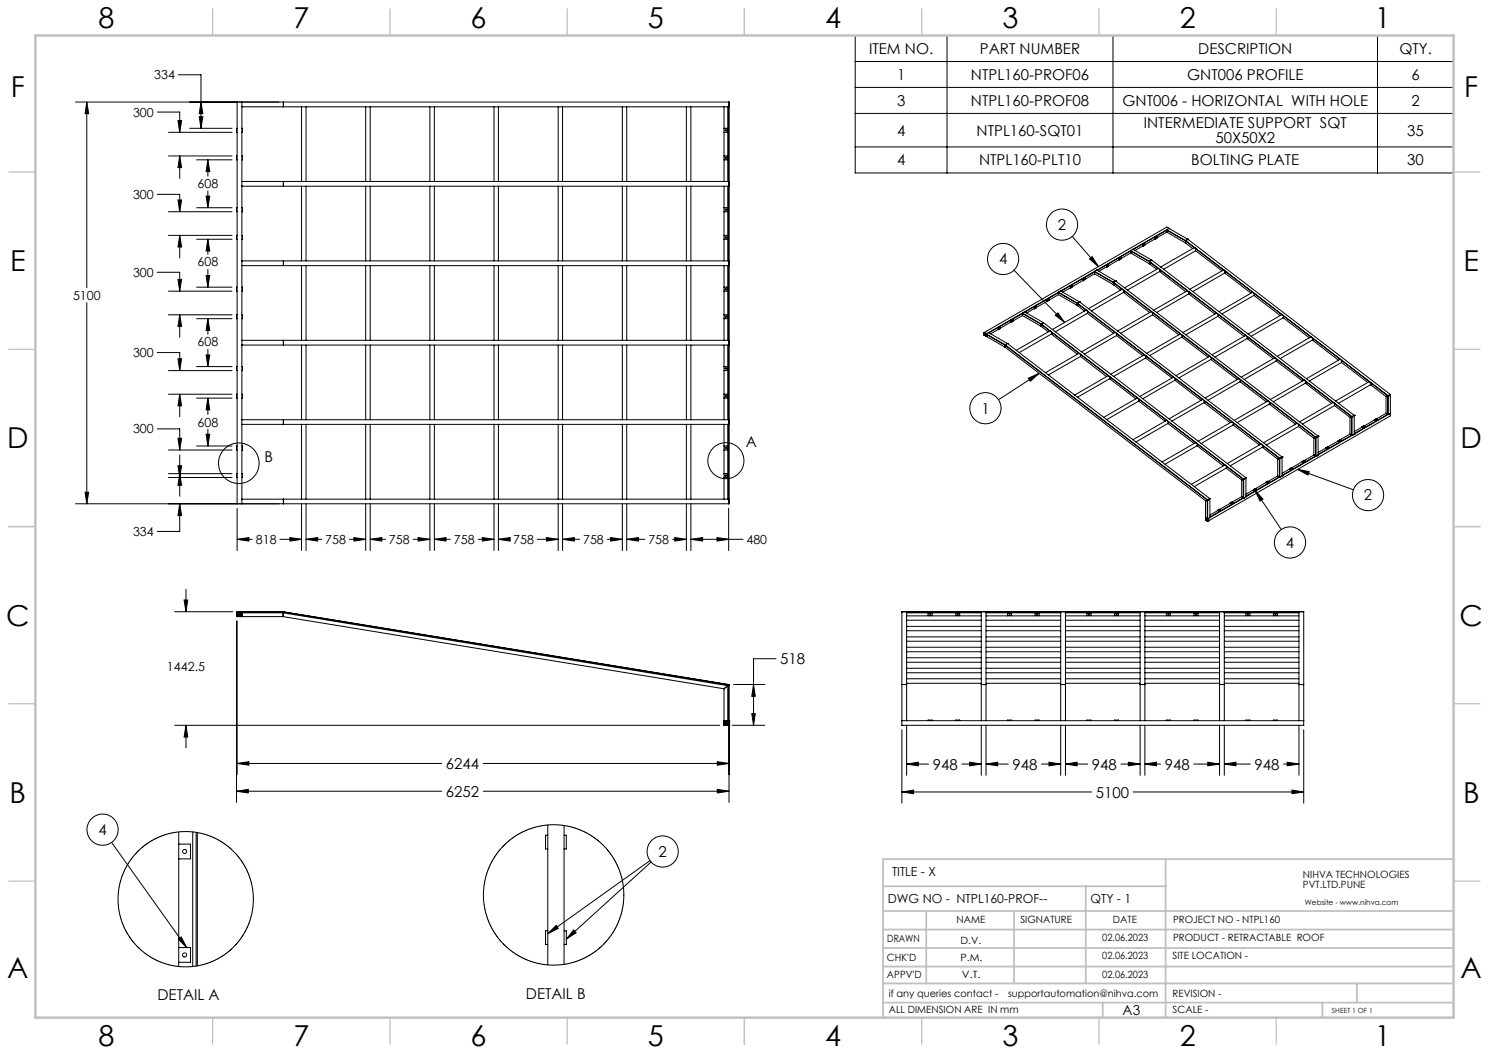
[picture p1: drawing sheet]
<svg xmlns="http://www.w3.org/2000/svg" width="420mm" height="297mm" viewBox="0 0 420 297" stroke-linecap="round" stroke-linejoin="round" font-family="sans-serif">
<g fill="none" stroke="#000" stroke-width=".28">
<path d="M241.2 10h168.8v38.8h-168.8zM241.2 17.4h168.8M267.1 10v38.8M313.9 10v38.8M388.5 10v38.8M24.5 28.8l.5 3.3h-1zM24.5 28.8v52.4M44.3 31.6h6.4v5.7M47.5 37.3h17.9M50.2 34h1l-.5 3.3zM50.3 21.1h6.4v15.1M53.5 36.2h11.9"/>
<path d="M56.2 32.9h1l-.5 3.3zM56.7 28.8l.5 3.3h-1zM66.9 28.8h.1M66.9 28.8v113.3M66.9 36.2h-.2v1.1h.2M68.2 28.8v1.3M68.2 30.1v22.4M68.2 36.2h.2v1.1h-.2M68.2 30.1h137.4M79.9 28.8h.1M79.9 30.1h.1M79.9 28.8v1.3"/>
<path d="M85.1 30.1v21.1M86.3 30.1v21.1M103.2 30.1v21.1M104.4 30.1v21.1M121.2 30.1v21.1M122.5 30.1v21.1M139.3 30.1v21.1M140.6 30.1v21.1M157.4 30.1v21.1M158.7 30.1v21.1M175.5 30.1v21.1M176.8 30.1v21.1"/>
<path d="M193.6 30.1v21.1M194.9 30.1v21.1M204.2 36.2h.9v1.1h-.9M204.2 30.1v21.1M205.3 30.1v21.1M205.5 30.1v21.1M205.6 30.1h.1M205.6 28.8h.1M205.6 28.8h-184.3M205.6 28.8v113.3M241.2 24.7h168.8M241.2 32h168.8"/>
<path d="M44.3 54.8h6.4v4.9M47.5 44h17.9M47.5 59.7h17.9M50.2 56.4h1l-.5 3.3zM50.7 44l.5 3.3h-1zM50.7 44v6.3M55.5 45.1h9.9M55.5 58.6h9.9M58.1 55.3h1.1l-.6 3.3zM58.6 45.1l.6 3.3h-1.1zM58.6 45.1v4.6M58.6 53.9v4.7"/>
<path d="M66.9 44h-.2v1.1h.2M66.9 58.6h-.2v1.1h.2M68.2 52.5v22.4M68.2 51.2h.1M68.2 44h.2v1.1h-.2M68.2 58.6h.2v1.1h-.2M68.2 52.5h137.4M68.2 51.2h137.4M79.9 51.2h.1M79.9 52.5h.1M79.9 51.2v1.3M85.1 52.5v21.1"/>
<path d="M86.3 52.5v21.1M103.2 52.5v21.1M104.4 52.5v21.1M121.2 52.5v21.1M122.5 52.5v21.1M139.3 52.5v21.1M140.6 52.5v21.1M157.4 52.5v21.1M158.7 52.5v21.1M175.5 52.5v21.1M176.8 52.5v21.1M193.6 52.5v21.1"/>
<path d="M194.9 52.5v21.1M204.2 44h.9v1.1h-.9M204.2 58.6h.9v1.1h-.9M204.2 52.5v21.1M205.3 52.5v21.1M205.5 52.5v21.1M205.6 52.5h.1M205.6 51.2h.1M241.2 41.4h168.8M44.3 76.8h6.4v5.3M47.5 66.4h17.9M50.2 78.8h1l-.5 3.3z"/>
<path d="M50.7 66.4l.5 3.3h-1zM50.7 66.4v6.3M55.5 67.5h9.9M58.1 77.7h1.1l-.6 3.3zM58.6 67.5l.6 3.3h-1.1zM58.6 67.5v4.3M58.6 75.9v5.1M66.9 66.4h-.2v1.1h.2M68.2 73.6h.1M68.2 74.9v22.4M68.2 66.4h.2v1.1h-.2M68.2 74.9h137.4"/>
<path d="M68.2 73.6h137.4M79.9 73.6h.1M79.9 74.9h.1M79.9 73.6v1.3M85.1 74.9v21.1M86.3 74.9v21.1M103.2 74.9v21.1M104.4 74.9v21.1M121.2 74.9v21.1M122.5 74.9v21.1M139.3 74.9v21.1M140.6 74.9v21.1"/>
<path d="M157.4 74.9v21.1M158.7 74.9v21.1M175.5 74.9v21.1M176.8 74.9v21.1M193.6 74.9v21.1M194.9 74.9v21.1M204.2 66.4h.9v1.1h-.9M204.2 74.9v21.1M205.3 74.9v21.1M205.5 74.9v21.1M205.6 74.9h.1M205.6 73.6h.1"/>
<path d="M286 76.2l14.3 14.7M302.4 66.7l7.4 8.5M305.5 79.1l-3 1.7M305.5 78.7h.1M305.5 79.1l.1 .1M305.5 78.7v.4M305.6 78.7v.5M305.8 78.7v.1M306.1 78.4l-.6 .3M306.1 78.4l-.5 .3M306.1 78.4v.5l-.5 .3M307.3 73l.7-.6 1.8 2.8z"/>
<path d="M308.8 76.5h.1M308.8 76.7h.1M308.8 77.2l5.2 3.1M308.8 76.5l5.3 3.1M308.8 76.5l-9.6 5.6M308.8 77.2l-2.7 1.6M308.8 76.7v.5M308.8 76.7l5.3 3.1M308.8 76.7l-9.5 5.4M309.4 76.2l-.6 .3M309.4 76.2h.1M309.4 76.2l5.3 3.1"/>
<path d="M312.1 75.3l-2.1 1.2M312.1 74.8l.1 .1M312.1 75.3h.1M312.1 74.8v.5M312.2 74.9v.4M312.5 74.9l-.1 .2zM312.5 74.9l-.1 .1M312.7 74.6v.5l-.5 .2M312.7 74.6l-.6 .2M312.7 74.6l-.5 .3M314.1 79.6h.1M314.1 79.8h.1"/>
<path d="M314.1 79.6l57.1 43.8M314.1 79.8l2.4 1.8M314.1 79.8l-.1 .5M314.2 79.7l-.1 .1M314.7 79.3h.1M314.7 79.3l57.1 43.7M314.7 79.3l-.6 .3M315.7 73.2l-3 1.8M315.7 72.8h.1M315.7 73.3h.1M315.7 72.8v.5M316 72.8l-.1 .2z"/>
<path d="M316 72.8l-.1 .2M316.2 72.6l-.5 .2M316.2 72.6v.4l-.5 .3M318.9 70.7h.1M318.9 70.8h.1M318.9 71.4h.1M318.9 70.7l5.4 3.1M318.9 70.8l5.4 3.1M318.9 71.4l5.3 3M318.9 70.7l-9.5 5.5M318.9 71.4l-2.7 1.5M318.9 70.8v.6"/>
<path d="M319 70.8l-9.5 5.5M319.5 70.3l-.6 .4M319.5 70.3h.1M319.5 70.3l5.4 3.1M322.3 69.4l-2.2 1.3M322.3 69h.1M322.3 69.4l.1 .1M322.3 69v.4M322.4 69v.5M322.6 69v.1M322.9 68.7v.5l-.5 .3M322.9 68.7l-.5 .3"/>
<path d="M322.9 68.7l-.6 .3M324.2 74.4h.1M324.2 74.4l2 1.5M324.2 73.9h.1M324.2 73.9v.5M324.3 73.7h.1M324.3 73.8h.1M324.3 73.9h.1M324.3 73.8l57.1 43.7M324.3 73.9l2.4 1.8M324.4 73.8l-.1 .1M324.8 73.4h.1"/>
<path d="M324.8 73.4l-.5 .3M324.9 73.4l57.1 43.8M325.8 67.4l-2.9 1.7M325.8 66.9l.1 .1M325.8 67.4h.1M325.8 66.9v.5M325.9 67v.4M326.1 67h.1zM326.2 67l-.1 .1M326.4 66.7l-.6 .2M326.4 66.7l-.5 .3M326.4 66.7v.4l-.5 .3"/>
<path d="M326.7 75.7h.1M326.7 75.7l-9.5 5.5M326.7 75.7l.5 .4-.1 .5M327.1 76.6h.1M327.1 76.6l7.4 5.7M327.1 76.6l-9.1 5.2M327.2 76.1l7.7 5.9M329.1 64.8h.1M329.1 64.9h.1M329.1 65.5h.1M329.1 64.8l5.3 3.1M329.1 65.5l5.3 3"/>
<path d="M329.1 64.8l-9.5 5.5M329.1 65.5l-2.7 1.5M329.1 64.9v.6M329.1 64.9l5.4 3.1M329.1 64.9l-9.4 5.5M329.7 64.4l-.6 .4M329.7 64.4h.1M329.7 64.4l5.3 3.1M329.7 64.4l-.6-.3-51.5 29.7M334.4 68.5h.1M334.4 68.5l2 1.6M334.4 67.9h.1"/>
<path d="M334.4 68h.1M334.5 67.8h.1M334.4 67.9l57.1 43.7M334.4 68v.5M334.5 67.8l-.1 .1M334.5 68l2.4 1.8M334.5 67.9v.1M335 67.5h.1M335 67.5l57.2 43.8M335 67.5l-.5 .3M336.9 69.8h.1M336.9 69.8l8.2 6.4"/>
<path d="M336.9 69.8l-9.5 5.5M337.3 70.7l7.4 5.7M337.3 70.7l-9.1 5.2M337.3 70.2v.5M345.1 76.2h.1M345.1 76.2l-9.5 5.4M345.1 76.2l.4 .3M345.5 77l7.4 5.7M345.5 77l-9.1 5.2M345.5 76.5v.5M345.5 76.5l7.8 5.9M24.5 85.4v56.7"/>
<path d="M44.3 99.4h6.4v5.1M47.5 82.1h17.9M47.5 88.8h17.9M50.7 88.8l.5 3.3h-1zM50.7 88.8v6.3M55.5 81h9.9M55.5 89.9h9.9M58.6 89.9l.6 3.3h-1.1zM58.6 89.9v4.4M58.6 98.5v4.9M66.9 81h-.2v1.1h.2M66.9 88.8h-.2v1.1h.2"/>
<path d="M68.2 96h137.4M68.2 81h.2v1.1h-.2M68.2 88.8h.2v1.1h-.2M68.2 97.3v44.8M68.2 97.3h137.4M79.9 96h.1M79.9 97.3h.1M79.9 96v1.3M85.1 97.3v21.1M86.3 97.3v21.1M103.2 97.3v21.1M104.4 97.3v21.1"/>
<path d="M121.2 97.3v21.1M122.5 97.3v21.1M139.3 97.3v21.1M140.6 97.3v21.1M157.4 97.3v21.1M158.7 97.3v21.1M175.5 97.3v21.1M176.8 97.3v21.1M193.6 97.3v21.1M194.9 97.3v21.1M204.2 81h.9v1.1h-.9M204.2 88.8h.9v1.1h-.9"/>
<path d="M204.2 97.3v21.1M205.3 97.3v21.1M205.5 97.3v21.1M205.6 97.3h.1M277.6 94.5h.1M277.6 94h.1M277.6 93.8h.1M277.6 94.5l.1 .1M277.6 93.8v.1M277.6 94v.5M277.6 93.8l.6 .4M277.6 94l.1 .1"/>
<path d="M277.6 94l.2 .1M277.6 93.8l.1 .1M277.7 94.6h.1M277.7 94.5v.1M277.7 94.6l.4 .2M277.7 94.5h-.1M277.7 94.5h.1M277.7 93.9h.1M277.7 94.1h.1M277.7 94.2h.1M277.7 93.9l-.1 .1M277.7 93.9l.1 .1"/>
<path d="M277.7 94.1v.1M277.7 94.1l.1 .1M277.8 94.6h.1M277.8 94.1h.1M277.8 94h.1M277.8 94.2h-.1M277.8 94.4l-.1 .1M277.8 94v.6M277.8 94h.2M277.8 94.6l.2 .1M278 94v.7M278 94.1h.1"/>
<path d="M278 94.2h.1M278 94.3h.1M278 94.7h.1M278 94.2l.2 .1M278 94.7v.1M278 94.8h.1M278.1 94.1h.1M278.1 94.8h.1M278.1 94.3h.1M278.1 94.4h.1M278.1 94.7h.1M278.1 94.7l.1 .1"/>
<path d="M278.1 94.1l.1 .1M278.1 94.3l.1 .1M278.1 94.3v.1M278.1 94.7v.1M278.1 94.8l.1 .1M278.2 94.2h.1M278.2 94.3h.1M278.2 94.8h.1M278.2 94.9h.1M278.2 94.2l5.3 3.1M278.2 94.9l5.3 3M278.2 94.6l-.1 .1"/>
<path d="M278.2 94.3v.6M278.2 94.3l5.3 3.1M278.8 93.8l-.6 .4M278.8 93.8h.1M278.8 93.8l5.3 3.1M281.6 92.9l-2.2 1.3M281.6 92.5h.1M281.6 92.9l.1 .1M281.6 92.5v.4M281.7 92.5v.5M281.9 92.5l-.1 .1M282.2 92.2l-.6 .3"/>
<path d="M282.2 92.2v.5l-.5 .3M282.2 92.2l-.5 .3M283.5 97.9h.1M283.5 97.9l56.5 43.3M283.5 97.3h.1M283.5 97.4h.1M283.5 97.3l57.1 43.7M283.5 97.4l57 43.6M283.5 97.4v.5M283.6 97.4h.1M284.1 96.9h.1M284.1 96.9l57.2 43.7"/>
<path d="M284.1 96.9l-.5 .3M285.1 90.9l-2.9 1.7M285.1 90.4l.1 .1M285.1 90.9h.1M285.1 90.4v.5M285.2 90.5v.4M285.4 90.5v.1M285.7 90.2l-.6 .2M285.7 90.2l-.5 .3M285.7 90.2v.5l-.5 .2M288.4 88.3h.1M288.4 88.4h.1"/>
<path d="M288.4 88.3l5.3 3.1M288.4 88.4l5.3 3.1M288.4 89l5.3 3M288.4 88.3l-9.6 5.5M288.4 89l-2.7 1.6M288.4 88.4v.6M288.5 88.4l-9.6 5.5M288.5 88.4h-.1M289 87.9h.1M289 87.9l-.6 .4M289 87.9l5.3 3.1M291.7 87l-2.1 1.3"/>
<path d="M291.7 86.6h.2M291.7 86.6l.2 .5M291.9 86.6v.5M292.1 86.6v.2zM292.1 86.6l-.1 .1M292.3 86.4v.4l-.4 .3M292.3 86.4l-.4 .2M292.3 86.4l-.6 .2M293.7 92h.1M293.7 92l2 1.6M293.7 91.5h.1M293.7 91.5v.5"/>
<path d="M293.7 91.3v.1M293.7 91.4h.1M293.7 91.4l57.1 43.7M293.8 91.5h-.1M294.3 91h.1M294.3 91l-.6 .3M294.3 91l57.1 43.8M295.3 85l-3 1.7M295.3 84.6h.1M295.3 85l.1 .1M295.3 84.6v.4M295.4 84.6v.5"/>
<path d="M295.6 84.6v.2zM295.6 84.6v.1M295.9 84.3v.5l-.5 .3M295.9 84.3l-.5 .3M295.9 84.3l-.6 .3M296.5 94.2h.1M296.5 94.2l7.4 5.7M296.5 94.2l-9 5.2M296.6 93.7l-.1 .5M296.6 93.7l-.5-.4-9.4 5.5M296.6 93.7l7.7 6M297.6 88.9l.8-.7 1.9 2.7z"/>
<path d="M298.6 82.4h.1M298.6 82.6h.1M298.6 83.1h.1M298.6 82.4l5.3 3.1M298.6 82.4l-9.6 5.5M298.6 83.1l-2.7 1.6M298.6 82.6v.5M298.6 82.5l5.3 3.1M298.6 83.1l5.2 3M298.7 82.5l-9.6 5.5M298.7 82.5l-.1 .1M299.2 82.1l-.6 .3"/>
<path d="M299.2 82.1h.1M299.2 82.1l5.3 3M301.9 81.2l-2.1 1.2M301.9 80.7h.1M301.9 81.2h.1M301.9 80.7v.5M302 80.7v.5M302.2 80.9h.1M302.5 80.5l-.6 .2M302.5 80.5l-.5 .2M302.5 80.5v.4l-.5 .3M303.8 86.1h.1"/>
<path d="M303.8 86.1v.1M303.8 86.1l2.1 1.6M303.9 85.5h.1M303.9 85.7h.1M303.9 85.5l57.1 43.8M303.9 85.7l-.1 .4M303.9 85.4v.1M303.9 85.6h.1M303.9 85.6l2.4 1.9M303.9 85.6v.1M304 85.6l-.1 .1M304.3 99.7h.1"/>
<path d="M304.3 99.7l-9.4 5.4M304.4 99.7l.4 .3v.5M304.5 85.1h.1M304.5 85.1l57.1 43.8M304.5 85.1l-.6 .3M306.3 87.5l.5 .4-.1 .5M306.3 87.5h.1M306.3 87.5l-9.5 5.5M306.7 88.4l7.4 5.6M306.7 88.4l-9 5.2M314 80.3h.1M314 80.3l2.1 1.5"/>
<path d="M314.9 94.6h.1M314.9 94.6l7.4 5.7M314.9 94.6l-9 5.3M315 94.1v.5M315 94.1l-.5-.3-9.4 5.4M315 94.2l7.8 5.9M316.5 81.6h.1M316.5 81.6l-9.5 5.5M316.5 81.6l.5 .3-.1 .6M316.9 82.5h.1M316.9 82.5l7.4 5.7M316.9 82.5l-9 5.2"/>
<path d="M317 81.9l8.2 6.4M324.7 87.9l-9.5 5.5M324.7 87.9h.1M325.1 88.8h.1M325.1 88.8l7.4 5.6M325.1 88.8l-9 5.2M325.2 88.3h.1M325.2 88.3l7.8 5.9M325.2 88.3l-.1 .5M333 94.2h.1M333 94.2l-9.5 5.5M333 94.2l.4 .3"/>
<path d="M333.3 95.1h.1M333.3 95.1l7.4 5.6M333.3 95.1l-9 5.2M333.4 94.5l-.1 .6M333.4 94.6l7.8 5.9M334.9 82l.5 .4M334.9 82l-9.5 5.5M335.3 82.9h.1M335.3 82.9l7.4 5.7M335.3 82.9l-9.1 5.2M335.4 82.4l-.1 .5M335.4 82.4l7.7 5.9"/>
<path d="M343.1 88.3h.1M343.1 88.3l-9.4 5.5M343.1 88.3l.5 .4M343.5 89.2h.1M343.5 89.2l7.4 5.7M343.5 89.2l-9 5.2M343.6 88.7l7.8 5.9M343.6 88.7l-.1 .5M351.4 94.6l-9.5 5.5M351.4 94.6l.4 .4M351.8 95.5h.1M351.8 95.5l7.4 5.7"/>
<path d="M351.8 95.5l-9.1 5.2M351.8 95v.5M351.8 95l7.8 5.9M353.3 82.4l.5 .4M353.3 82.4l-9.4 5.5M353.7 83.3h.1M353.7 83.3l7.4 5.7M353.7 83.3l-9 5.2M353.8 82.8l-.1 .5M353.8 82.8l7.7 6M361.5 88.8h.1M361.5 88.8l-9.4 5.4"/>
<path d="M361.6 88.8l.4 .3M361.9 89.6h.1M361.9 89.6l7.4 5.7M361.9 89.6l-9 5.3M362 89.1l7.7 5.9M362 89.1l-.1 .5M369.7 95l.5 .4M369.7 95l-9.4 5.5M370.2 95.9h.1M370.2 95.9l7.3 5.7M370.2 95.9l-9.1 5.2M370.2 95.4v.5"/>
<path d="M370.2 95.4l7.8 5.9M47.5 104.5h17.9M47.5 111.2h17.9M50.2 101.2h1l-.5 3.3zM50.7 111.2l.5 3.3h-1zM50.7 111.2v6.3M55.5 103.4h9.9M55.5 112.3h9.9M58.1 100.1h1.1l-.6 3.3zM58.6 112.3l.6 3.3h-1.1zM58.6 112.3v4.6M66.9 103.4h-.2v1.1h.2"/>
<path d="M66.9 111.2h-.2v1.1h.2M68.2 118.4h.1M68.2 119.7h.1M68.2 103.4h.2v1.1h-.2M68.2 111.2h.2v1.1h-.2M68.2 119.7h137.4M68.2 118.4h137.4M79.9 118.4h.1M79.9 119.7h.1M79.9 118.4v1.3M85.1 119.7v21.1M86.3 119.7v21.1"/>
<path d="M103.2 119.7v21.1M104.4 119.7v21.1M121.2 119.7v21.1M122.5 119.7v21.1M139.3 119.7v21.1M140.6 119.7v21.1M157.4 119.7v21.1M158.7 119.7v21.1M175.5 119.7v21.1M176.8 119.7v21.1M193.6 119.7v21.1M194.9 119.7v21.1"/>
<path d="M204.2 103.4h.9v1.1h-.9M204.2 111.2h.9v1.1h-.9M204.2 119.7v21.1M205.3 119.7v21.1M205.5 119.7v21.1M205.6 119.7h.1M205.6 118.4h.1M290.1 106.7l3-1.4-2.5 2.2zM293.1 105.3l-11.4 7.4M304.8 100.5l7.3 5.7M304.8 100.5l-9.1 5.3M304.8 100l7.8 6"/>
<path d="M312.6 106l.5 .4M312.6 106l-9.5 5.4M313 106.8h.1M313 106.8l7.4 5.7M313 106.8l-9 5.2M313.1 106.3l7.7 6M313.1 106.4l-.1 .4M320.8 112.3h.1M320.8 112.3l-9.5 5.4M320.8 112.3l8.7 6.6M321.2 113.1h.1M321.2 113.1l7.4 5.7"/>
<path d="M321.2 113.1l-9 5.3M321.3 112.6l-.1 .5M322.8 100.1h.1M322.8 100.1l-9.5 5.4M322.8 100.1l.4 .3M323.2 101l7.4 5.6M323.2 101l-9.1 5.2M323.2 100.4v.6M323.3 100.4l7.7 6M329 118.6h.1M329 118.6l-9.5 5.4M329.4 119.4l7.4 5.7"/>
<path d="M329.4 119.4l-9 5.3M329.5 118.9l-.1 .5M329.5 118.9l7.8 5.9M331 106.4h.1M331 106.4l-9.5 5.4M331 106.4l.5 .4M331.4 107.2h.1M331.4 107.2l7.4 5.7M331.4 107.2l-9.1 5.3M331.5 106.7l7.7 6M331.5 106.8l-.1 .4M339.2 112.7l.5 .3"/>
<path d="M339.2 112.7l-9.5 5.4M339.6 113.6h.1M339.6 113.6l7.4 5.6M339.6 113.6l-9 5.2M339.7 113v.1M339.7 113l8.2 6.3M339.7 113.1l-.1 .5M341.2 100.5h.1M341.2 100.5l8.2 6.3M341.2 100.5l-9.5 5.5M341.6 101.4l7.4 5.6M341.6 101.4l-9.1 5.2"/>
<path d="M341.6 100.9v.5M347.4 119h.1M347.4 119l-9.4 5.5M347.8 119.9l7.4 5.6M347.8 119.9l-9 5.2M347.9 119.3l-.1 .6M347.9 119.3l7.8 6M349.4 106.8h.1M349.4 106.8l-9.5 5.5M349.4 106.8l.5 .4-.1 .5M349.8 107.7l7.4 5.6M349.8 107.7l-9.1 5.2"/>
<path d="M349.8 107.2l7.8 5.9M357.6 113.1l.5 .3M357.6 113.1l-9.4 5.5M358 114h.1M358 114l7.4 5.7M358 114l-9 5.2M358.1 113.4h.1M358.1 113.4l7.7 6M358.1 113.5l-.1 .5M359.6 100.9l-9.5 5.5M359.6 100.9h.1M359.6 100.9l8.2 6.3"/>
<path d="M360 101.8l7.4 5.7M360 101.8l-9.1 5.2M360 101.3v.5M365.8 119.4h.1M365.8 119.4l-9.4 5.5M365.9 119.4l.4 .4v.5M366.3 119.8l4.8 3.6M367.8 107.2l.5 .4M367.8 107.2h.1M367.8 107.2l-9.5 5.5M368.2 108.1h.1M368.2 108.1l7.4 5.7"/>
<path d="M368.2 108.1l-9 5.2M368.3 107.6l7.7 5.9M368.3 107.6l-.1 .5M376 113.5h.1M376 113.5l5.2 4M376 113.5l-9.4 5.5M376.4 114.4h.1M376.4 114.4l4.4 3.3M376.4 114.4l-9 5.2M376.5 113.9h.1M376.5 113.9l-.1 .5M378 101.3h.1"/>
<path d="M378 101.3l-9.5 5.5M378 101.3l.5 .4-.1 .5M378.4 102.2l7.4 5.7M378.4 102.2l-9.1 5.3M378.5 101.7l7.7 6M380.8 117.7h.1M380.8 117.7v4.8l.4 .2M381.2 117.5h.1M381.2 117.5v5.2M381.2 117.5l-.4 .2M381.4 117.5h.1M381.4 117.5v5.3"/>
<path d="M381.4 117.5h-.2M382 117.2h.1M382 117.2v5.3M382 117.2l-.6 .3M386.2 107.7l.5 .4M386.2 107.7l-9.5 5.4M386.6 108.5h.1M386.6 108.5l4.3 3.4M386.6 108.5l-9 5.2M386.7 108l4.7 3.7M386.7 108.1l-.1 .4M387.7 118.5l-3 1.7"/>
<path d="M387.7 118.4v.1M387.7 118.4l.4 .2M387.7 118.5l.4 .2M388.1 118.4h.1zM388.1 118.6v.1M388.6 118.3l-.4-.2-.5 .3M388.6 118.3l-.5 .3M388.6 118.3l-.5 .4M390.9 111.9h.1M390.9 116.6h.1M390.9 111.9v4.7M390.9 116.6l-2.6 1.5"/>
<path d="M390.9 116.6l.5 .2M391.4 111.7h.1M391.4 116.8h.1M391.4 111.7l-.5 .2M391.4 111.7v5.1M391.4 116.8l-9.4 5.5M391.5 111.6l-.1 .1M391.5 111.6h.1M391.5 116.9h.1M391.5 111.6v5.3M391.5 116.9l-9.5 5.5M391.6 111.6h-.1"/>
<path d="M392.1 111.3h.1M392.1 111.3l-.5 .3M392.2 116.6l-.6 .3M392.2 117.3h.1M392.2 111.3v6M392.2 117.3l-51.5 29.7M24 138.8h1l-.5 3.3zM44.3 121h6.4v5.9M47.5 126.9h17.9M47.5 133.6h17.9M47.5 134.7h17.9M50.2 123.6h1l-.5 3.3z"/>
<path d="M50.2 131.4h1l-.5 3.3zM50.7 133.6l.5 3.3h-1zM50.7 128.3v11.6M55.5 125.8h9.9M58.1 122.5h1.1l-.6 3.3zM58.6 121.1v4.7M66.9 125.8h-.2v1.1h.2M66.9 133.6h-.2v1.1h.2M68.2 125.8h.2v1.1h-.2M68.2 133.6h.2v1.1h-.2M204.2 125.8h.9v1.1h-.9M204.2 133.6h.9v1.1h-.9"/>
<path d="M337.3 124.8l.4 .4-.1 .5M337.3 124.8l-9.5 5.5M337.6 125.7l7.5 5.7M337.6 125.7l-9 5.2M337.7 125.2l7.8 6M345.5 131.2l.4 .3M345.5 131.2l-9.5 5.4M345.9 132h.1M345.9 132l4.3 3.4M345.9 132l-9.1 5.3M345.9 131.5h.1M345.9 131.5l4.8 3.7"/>
<path d="M346 131.5l-.1 .5M350.2 135.4h.1M350.2 135.4v4.7M350.7 135.2h.1M350.7 135.2v5.2M350.7 135.2l-.5 .2M350.8 135.1h.1M350.8 135.1v5.3M350.8 135.1l-.1 .1M351.4 134.8h.1M351.4 134.8v5.3M351.4 134.8l-.5 .3"/>
<path d="M353.6 138.1l-2.2 1.3M353.6 138l.4 .3M353.6 138.1l.4 .3M353.6 138v.1M354 138.3l2.2 2.5-.8 .5zM354 138.3l7.4 11.1M354 138.1h.1M354 138.3v.1M354.5 138l-.4-.2-.5 .2M354.5 138l-.5 .3M354.5 138l-.5 .4M356.1 126.1h.1"/>
<path d="M356.1 126.1l4.3 3.4M356.1 126.1l-9.1 5.3M356.1 125.7l-.5-.4-9.4 5.4M356.1 125.7l4.8 3.6M356.1 125.7v.4M357.1 136.1l-2.9 1.7M357.1 136v.1M357.1 136l.4 .2M357.1 136.1l.4 .2M357.5 136h.2zM357.5 136h.1zM357.5 136.2v.1"/>
<path d="M358 136l-.5 .2M358 136l-.5 .3M358 136l-.4-.3-.5 .3M360.4 129.5h.1M360.4 134.2l.5 .3M360.4 134.2h.1M360.4 129.5v4.7M360.4 134.2l-2.7 1.6M360.9 129.3h.1M360.9 129.3l-.5 .2M360.9 134.5h.1M360.9 129.3v5.2"/>
<path d="M360.9 134.5l-9.5 5.4M361 129.3h-.1M361 129.3h.1M361 134.5h.1M361 129.3v5.3M361 134.5l-9.6 5.6M361.1 129.2l-.1 .1M361.6 134.2l-.6 .4M361.6 128.9h.1M361.6 134.2h.1M361.6 128.9v5.3M361.6 128.9l-.5 .3"/>
<path d="M363.8 132.3l-2.2 1.2M363.8 132.2l.4 .2M363.8 132.3l.4 .2M363.8 132.2v.1M364.2 132.1l.1 .1zM364.2 132.2h.1M364.2 132.4v.1M364.7 132.1l-.5 .3M364.7 132.1l-.4-.2-.5 .3M364.7 132.1l-.5 .4M366 132.4l3.3 .6-.4 1zM366 132.4l15.7 5.7"/>
<path d="M366.3 120.3l4.3 3.3M366.3 120.3l-9.1 5.2M367.3 130.2l-2.9 1.7M367.3 130.1l.4 .4M367.3 130.1l.4 .2M367.7 130.1h.1zM367.7 130.1h.1M367.7 130.3v.2M368.2 130.1l-.5 .2M368.2 130.1l-.4-.3-.5 .3M368.2 130.1l-.5 .4M370.6 123.6h.1"/>
<path d="M370.6 128.3h.1M370.6 123.6v4.7M370.6 128.3l-2.7 1.6M370.6 128.3l.5 .3M371.1 128.6h.1M371.1 123.4l-.5 .2M371.1 123.4h.1M371.1 123.4v5.2M371.2 123.4h-.1M371.2 123.4h.1M371.2 128.7h.1M371.2 123.4v5.3"/>
<path d="M371.2 128.7l-9.6 5.5M371.2 128.5l-9.6 5.6M371.2 128.5l-.1 .1M371.8 123h.1M371.8 128.3v.1M371.8 123v5.3M371.8 123l-.6 .4M371.8 128.4l-.6 .3M373.9 126.4l.5 .2M373.9 126.3v.1M373.9 126.3l.5 .2M374 126.4l-2.2 1.2"/>
<path d="M374.3 126.3h.2zM374.4 126.5v.1M374.9 126.2l-.5 .4M374.9 126.2l-.5 .3M374.9 126.2l-.4-.2-.6 .3M377.5 124.2l.4 .3M377.5 124.2v.2M377.5 124.4l.4 .2M377.5 124.4l-3 1.6M377.9 124.3h.1M377.9 124.5v.1M378.4 124.2l-.5 .4"/>
<path d="M378.4 124.2l-.5 .3M378.4 124.2l-.4-.2-.5 .2M380.8 122.4l-2.7 1.6M381.2 122.7h.1M381.4 122.8h.1M381.4 122.8l-9.6 5.5M381.4 122.7l-9.6 5.5M381.4 122.7h-.2M382 122.5l-.6 .3M382 122.5h.1M384.1 120.5l-2.1 1.2M384.1 120.4l.4 .2"/>
<path d="M384.1 120.5l.4 .3M384.1 120.4v.1M384.5 120.4h.1M384.5 120.6v.2M385.1 120.4l-.5-.3-.5 .3M385.1 120.4l-.6 .2M385.1 120.4l-.6 .4M50.7 142.1l.5 3.3h-1zM50.7 142.1v7.8h-6.4M66.9 142.1h.1M66.9 152.1l3.3-.5v1zM66.9 143.4v11.9"/>
<path d="M66.9 152.1h4.3M68.2 142.1h.1M68.2 140.8h.1M68.2 140.8h137.4M79 152.1h6.1M79.9 142.1h.1M79.9 140.8h.1M79.9 140.8v1.3M81.8 151.6l3.3 .5-3.3 .5zM85.1 142.1v13.2M86.3 152.1l3.3-.5v1zM86.3 152.1h4.5"/>
<path d="M86.3 142.1v13.2M98.6 152.1h4.6M99.8 151.6l3.4 .5-3.4 .5zM103.2 142.1v13.2M104.4 152.1l3.3-.5v1zM104.4 152.1h4.3M104.4 142.1v13.2M116.6 152.1h4.6M117.9 151.6l3.3 .5-3.3 .5zM121.2 142.1v13.2M122.5 152.1l3.3-.5v1zM122.5 152.1h4.5"/>
<path d="M122.5 142.1v13.2M134.9 152.1h4.4M136 151.6l3.3 .5-3.3 .5zM139.3 142.1v13.2M140.6 152.1l3.3-.5v1zM140.6 152.1h3.2M140.6 142.1v13.2M151.6 152.1h5.8M154.1 151.6l3.3 .5-3.3 .5zM157.4 142.1v13.2M158.7 152.1l3.3-.5v1zM158.7 152.1h4.8"/>
<path d="M158.7 142.1v13.2M171.3 152.1h4.2M172.2 151.6l3.3 .5-3.3 .5zM175.5 142.1v13.2M176.8 152.1l3.3-.5v1zM176.8 152.1h5.1M176.8 142.1v13.2M189.7 152.1h3.9M190.3 151.6l3.3 .5-3.3 .5zM193.6 142.1v13.2M194.9 152.1h14.7M194.9 142.1v13.2"/>
<path d="M194.9 152.1l3.3-.5v1zM202.2 151.6l3.3 .5-3.3 .5zM205.5 143.4v11.9M205.6 142.1h.1M205.6 142.1h-184.3M205.6 140.8h.1M340 146h.1M340 141.2h.1M340 141.2v4.9M340 146.6v.1M340 146.6h.1M340 146.5v.1"/>
<path d="M340 146.5h.1M340 146.1h.1M340 146.1v.4M340 146l.5 .2M340 146.7l.5 .2M340.1 146.6h.1M340.1 146.4h.1M340.1 146.5h.1M340.1 146.3h.1M340.1 146.2h.1M340.1 146.2v.1M340.1 146h.1"/>
<path d="M340.1 146v.2M340.1 146.1h-.1M340.1 146.5l-.1 .1M340.1 146.6l.4 .3M340.1 146.4l.4 .2M340.1 146.4l.5 .3M340.1 146.3l.4 .2M340.1 146l.4 .3M340.1 146.2v.4M340.3 146.1l-.2 .1M340.3 146.5l-.2 .1M340.4 146.7h.1"/>
<path d="M340.4 146.4h.1M340.5 146.9h.1M340.5 146.8h.1M340.5 146.6v.1M340.5 146.5h.1M340.5 146.4h.1M340.5 146.3h.1M340.5 146.7h-.1M340.5 146.3v.2M340.5 146.7v.2M340.5 141v.1M340.5 146.2h.1"/>
<path d="M340.5 146.7l.1 .1M340.5 146.7h.1M340.5 141.1l-.5 .1M340.5 141h.1M340.5 141l.1 5.6-.5-.3M340.5 146.2l-.1 .1M340.6 141h-.1M340.6 141h.1M340.6 146.3h.1M340.6 146.5h.1M340.6 146.3l.1 .1M340.6 147h.1"/>
<path d="M340.6 146.9h.1M340.6 146.7h.1M340.6 141v6M340.6 146.9h-.1M340.7 141h-.1M340.7 147h.1M341.2 140.6h.1M341.2 140.6l-.5 .4M341.3 146l-.6 .3M341.3 140.6v5.4M343.4 143.9l.4 .2M343.4 143.9l.4 .3"/>
<path d="M343.4 144l-2.1 1.3M343.8 143.9h.1M343.8 144.1v.1M344.3 143.9l-.5 .3M344.3 143.9l-.5 .2M344.3 143.9l-.4-.3-.5 .3M347 142l-3 1.7M347 141.9v.1M347 141.9l.3 .2M347 142l.3 .2M347.3 142.1v.1M347.5 141.9h.1"/>
<path d="M347.8 141.8l-.5 .3M347.8 141.8l-.5 .4M347.8 141.8l-.3-.2-.5 .3M350.2 140.1h.1M350.2 140.1l-2.7 1.5M350.2 140.1l.5 .3M350.7 140.4h.1M350.8 140.4h.1M350.8 140.4l-9.5 5.5M350.8 140.3l-9.5 5.5M350.8 140.3h-.1M351.4 140.1l-.6 .3"/>
<path d="M351.4 140.1h.1M49.3 172.5h16.4M51.9 169.2h1.1l-.5 3.3zM52.5 166.2v6.3M66.7 175.2v51.1M66.9 175.2v43.3M66.9 173.9h.1M66.9 172.9h.1M66.9 172.6h.1M66.9 173h-.2v.9h.3M66.9 173h.1M66.9 173.8v.1"/>
<path d="M66.9 172.9v1M66.9 172.9h.5M66.9 173h.3M67 173.9l.1-.2 .1 .2M67.1 173.9h.1M67.2 173.9h.1M67.2 173v.1M67.2 173h.1M67.2 172.6h.1M67.2 173.9l.7-.1 .2 .1M67.2 173.1h.1M67.2 172.6h.2"/>
<path d="M67.2 173h.2M67.4 172.9h.1M67.4 172.6h.1M67.4 173.8h.1M67.4 173h.1M67.4 172.6v1.2M67.4 172.6h.3M67.7 172.6h.1M67.7 172.6v1.3M67.7 172.9h.1M67.7 173v.9M67.7 173h.1"/>
<path d="M67.7 172.9h.5M67.7 172.6v.3M67.7 173h.2M67.9 173.1h.1M67.9 173h.1M67.9 173.7l-.1 .2M67.9 173.7h.1M67.9 173.7l.2 .2M67.9 173v.1M67.9 172.6h.1M67.9 173h.3M67.9 172.6h-.2"/>
<path d="M68.1 173.9h.1M68.2 172.5v.1M68.2 172.6h.1M68.2 172.9h.1M68.2 173v.9M68.2 173h.1M68.2 172.5l-1.3 .1M68.2 172.6h11.7M68.2 173.9h.1M68.2 172.5h11.7M68.2 173.9h11.6M68.2 172.6v1.3"/>
<path d="M79.8 173.9h.1M79.8 173.9l124.4 20.4M79.9 172.9h.1M79.9 172.9h-11.7M79.9 172.9l-.1 1M79.9 172.9l125.4 20.5M79.9 172.5v.1M79.9 172.6h.1M79.9 172.5l125.7 20.6M79.9 172.6l125.6 20.5M79.9 172.6v.3M254.4 172.6h.1"/>
<path d="M254.4 172.5v.1M254.4 172.5h113.3M254.4 172.6v31.9M255.7 172.6h.1M255.7 172.6v30.7M255.7 172.9h21.1M255.7 172.6h21.1M255.7 179.6h21.1M255.7 177.9h21.1M255.7 176.7h21.1M255.7 174.9h21.1M255.7 173.7h21.1"/>
<path d="M261.8 173.7v-.7h1.1v.7M269.6 173.7v-.7h1.1v.7M276.8 172.6v30.7M276.8 172.6h.1M278.1 172.6h.1M278.1 172.6v30.7M278.1 172.9h21.1M278.1 172.6h21.1M278.1 179.6h21.1M278.1 177.9h21.1M278.1 176.7h21.1M278.1 174.9h21.1"/>
<path d="M278.1 173.7h21.1M284.2 173.7v-.7h1.1v.7M292 173.7v-.7h1.1v.7M299.2 172.6h.1M299.2 172.6v30.7M300.5 172.6h.1M300.5 172.6v30.7M300.5 172.9h21.1M300.5 172.6h21.1M300.5 179.6h21.1M300.5 177.9h21.1M300.5 176.7h21.1"/>
<path d="M300.5 174.9h21.1M300.5 173.7h21.1M306.6 173.7v-.7h1.1v.7M314.4 173.7v-.7h1.1v.7M321.6 172.6v30.7M321.6 172.6h.1M322.9 172.5v30.8M322.9 172.9h21.1M322.9 172.6h21.1M322.9 179.6h21.1M322.9 177.9h21.1M322.9 176.7h21.1"/>
<path d="M322.9 174.9h21.1M322.9 173.7h21.1M329 173.7v-.7h1.1v.7M336.8 173.7v-.7h1.1v.7M344 172.6v30.7M344 172.6h.1M345.3 172.6h.1M345.3 172.6v30.7M345.3 172.9h21.1M345.3 172.6h21.1M345.3 179.6h21.1M345.3 177.9h21.1"/>
<path d="M345.3 176.7h21.1M345.3 174.9h21.1M345.3 173.7h21.1M351.4 173.7v-.7h1.1v.7M359.2 173.7v-.7h1.1v.7M366.4 172.6h.1M366.4 172.6v30.7M367.7 172.6h.1M367.7 172.5v.1M367.7 172.6v31.9M204.2 194.3v9.1h.2l-.2 .1v.8h.2l-.1 .3M204.3 194.2l-.1 .1"/>
<path d="M205.3 193.4h.1M205.3 193.4l-1 .8M205.3 193.4l-.1 10.3M205.5 193.1h.1M205.5 193.1l.1 10.4M205.5 193.2l-.2 .2M205.6 193.1h.1M205.6 193.1v33.2M206.9 193.1h8.8M212.5 193.1l.5 3.3h-.9zM218.9 185.8h-6.4v18.8M254.4 193.1h.1"/>
<path d="M254.4 193.1h1.3M255.7 193.1h.1M255.7 180.9h21.1M255.7 183.8h21.1M255.7 182.6h21.1M255.7 186.8h21.1M255.7 185.5h21.1M255.7 189.8h21.1M255.7 188.5h21.1M255.7 192.7h21.1M255.7 191.4h21.1M276.8 193.1h.1"/>
<path d="M276.8 193.1h1.3M278.1 193.1h.1M278.1 180.9h21.1M278.1 183.8h21.1M278.1 182.6h21.1M278.1 186.8h21.1M278.1 185.5h21.1M278.1 189.8h21.1M278.1 188.5h21.1M278.1 192.7h21.1M278.1 191.4h21.1M299.2 193.1h.1"/>
<path d="M299.2 193.1h1.3M300.5 193.1h.1M300.5 180.9h21.1M300.5 183.8h21.1M300.5 182.6h21.1M300.5 186.8h21.1M300.5 185.5h21.1M300.5 189.8h21.1M300.5 188.5h21.1M300.5 192.7h21.1M300.5 191.4h21.1M321.6 193.1h.1"/>
<path d="M321.6 193.1h1.3M322.9 193.1h.1M322.9 180.9h21.1M322.9 183.8h21.1M322.9 182.6h21.1M322.9 186.8h21.1M322.9 185.5h21.1M322.9 189.8h21.1M322.9 188.5h21.1M322.9 192.7h21.1M322.9 191.4h21.1M344 193.1h.1"/>
<path d="M344 193.1h1.3M345.3 193.1h.1M345.3 180.9h21.1M345.3 183.8h21.1M345.3 182.6h21.1M345.3 186.8h21.1M345.3 185.5h21.1M345.3 189.8h21.1M345.3 188.5h21.1M345.3 192.7h21.1M345.3 191.4h21.1M366.4 193.1h.1"/>
<path d="M366.4 193.1h1.3M367.7 193.1h.1M49.3 204.6h153.7M52.5 204.6l.5 3.3h-1.1zM52.5 204.6v6.3M66.9 215.3l3.3-.5v1zM66.9 215.3h57.7M136.3 215.3h69.3M202.3 214.8l3.3 .5-3.3 .5zM204.3 203.3h.1M204.3 204.6h1M204.3 203.3h1.3"/>
<path d="M204.3 204.5h.1M204.3 204.1h.1M204.3 204.1l.1 .2M204.3 203.8h.1M204.3 204h.1M204.3 203.7h.1M204.3 203.3l.1 .3M204.3 203.7h1.2M204.3 204.1h1.2M204.3 203.8v.2M204.3 203.8h1.3M204.3 204h1.3"/>
<path d="M204.4 204.3h.1M204.4 204.3l-.1 .2M204.4 203.6h.1M204.4 203.6l-.1 .1M205.1 204.3h.1M205.1 203.6h.1M205.1 203.5h.1M205.2 204.5h.1M205.2 204.3h.1M205.2 204.1v.2M205.2 203.7h.1M205.2 203.6v.1"/>
<path d="M205.2 203.5h.1M205.2 203.3h.1M205.2 204.1h.1M205.2 203.3v.2M205.2 204.3v.2M205.2 204.1l.1 .5M205.3 203.3h.1M205.5 203.3h.1M205.5 203.7h.1M205.5 204.6h.1M205.5 204.1h.1M205.5 204.1l.1 .2"/>
<path d="M205.6 203.5h.1M205.6 204.5h.1M205.6 204.3h.1M205.6 203.8h.1M205.6 204h.1M205.6 204.6h.1M205.6 203.8v.2M205.6 204.3l-.1 .3M205.6 203.5l-.1 .2M205.6 203.3h.1M206.6 204.6h9.1M212.1 201.3h.9l-.5 3.3z"/>
<path d="M254.4 205.8v20.8M254.4 203.3h1.3M254.4 204.5v.1M254.4 203.3h.1M254.4 204.6h113.3M255.7 215.5l3.3-.5v1zM255.7 204.5v14.2M255.7 215.5h6.2M255.7 203.3h22.4M261.8 203.3v-.2h1.1v.2M269.6 203.3v-.2h1.1v.2M271.3 215.5h5.5"/>
<path d="M273.5 215l3.3 .5-3.3 .5zM276.8 204.5v14.2M278.1 215.5l3.3-.5v1zM278.1 215.5h6.3M278.1 204.5v14.2M278.1 203.3h22.4M284.2 203.3v-.2h1.1v.2M292 203.3v-.2h1.1v.2M293.8 215.5h5.4M295.9 215l3.3 .5-3.3 .5zM299.2 204.5v14.2M299.2 203.3h.1"/>
<path d="M300.5 215.5l3.3-.5v1zM300.5 215.5h6.3M300.5 204.5v14.2M300.5 203.3h22.4M306.6 203.3v-.2h1.1v.2M314.4 203.3v-.2h1.1v.2M316.2 215.5h5.4M318.3 215l3.3 .5-3.3 .5zM321.6 204.5v14.2M322.9 215.5l3.3-.5v1zM322.9 215.5h4.4M322.9 204.5v14.2"/>
<path d="M322.9 203.3h22.4M329 203.3v-.2h1.1v.2M336.7 215.5h7.3M336.8 203.3v-.2h1.1v.2M340.7 215l3.3 .5-3.3 .5zM344 204.5v14.2M345.3 215.5l3.3-.5v1zM345.3 215.5h7.4M345.3 204.5v14.2M345.3 203.3h22.4M351.4 203.3v-.2h1.1v.2M359.2 203.3v-.2h1.1v.2"/>
<path d="M362.1 215.5h4.3M363.1 215l3.3 .5-3.3 .5zM366.4 204.5v14.2M366.4 203.3h.1M367.7 205.8v20.8M367.7 204.5v.1M367.7 203.3h.1M31.5 237.6l21.1 29.7M50.4 238.1h3.3v4.1h-3.3M50.4 234.6v38M54.4 234.6v38M55.3 234.8v37.7"/>
<path d="M55.7 234.8v37.6M66.7 223.2l3.3-.6v1.1zM66.7 223.2h57.9M136.3 223.2h69.3M154.5 235.6h-.6v3.9h.6M154.5 232.7v39.5M159.1 235.6h.6v3.9h-.6M159.1 232.8v39.2M202.3 222.6l3.3 .6-3.3 .5zM254.4 223.4l3.3-.6v1.1zM254.4 223.4h53.5M319.7 223.4h48"/>
<path d="M364.4 222.8l3.3 .6-3.3 .5zM183.3 242.7l-28.8 20.6M183.7 243.1l-24 21.8M50.3 264.9l.8-.6 1.5 3zM50.4 267.3h3.3v4.1h-3.3M154.5 263.3l2.4-2.3 .6 .9zM154.5 262.5h-.6v3.9h.6M159.1 262.5h.6v3.9h-.6M161.8 262.3l.7 .8-2.8 1.8z"/>
<circle cx="204.7" cy="36.8" r=".16"/>
<circle cx="204.7" cy="59.2" r=".16"/>
<circle cx="204.7" cy="44.5" r=".15"/>
<circle cx="204.7" cy="66.9" r=".15"/>
<circle cx="282.9" cy="73" r="4.4"/>
<circle cx="299.5" cy="63.4" r="4.4"/>
<circle cx="305.8" cy="78.8" r=".09"/>
<circle cx="322.7" cy="69.1" r=".09"/>
<circle cx="204.7" cy="81.6" r=".15"/>
<circle cx="204.7" cy="89.3" r=".16"/>
<circle cx="281.9" cy="92.6" r=".09"/>
<circle cx="285.5" cy="90.6" r=".09"/>
<circle cx="302.3" cy="80.9" r=".08"/>
<circle cx="204.7" cy="103.9" r=".16"/>
<circle cx="204.7" cy="111.7" r=".16"/>
<circle cx="278" cy="115.1" r="4.4"/>
<circle cx="388.1" cy="118.3" r=".07"/>
<circle cx="67.4" cy="130.7" r="5.7"/>
<circle cx="204.7" cy="126.3" r=".16"/>
<circle cx="204.7" cy="134.1" r=".16"/>
<circle cx="204.8" cy="129.9" r="5.1"/>
<circle cx="354" cy="138" r=".08"/>
<circle cx="374.4" cy="126.3" r=".07"/>
<circle cx="377.9" cy="124.2" r=".08"/>
<circle cx="384.6" cy="120.4" r=".08"/>
<circle cx="385.9" cy="139.6" r="4.4"/>
<circle cx="343.9" cy="143.9" r=".08"/>
<circle cx="347.4" cy="141.9" r=".08"/>
<circle cx="363.9" cy="153" r="4.4"/>
<circle cx="262.3" cy="173.5" r=".15"/>
<circle cx="270.1" cy="173.5" r=".15"/>
<circle cx="284.8" cy="173.5" r=".15"/>
<circle cx="292.6" cy="173.5" r=".15"/>
<circle cx="307.2" cy="173.5" r=".15"/>
<circle cx="315" cy="173.5" r=".15"/>
<circle cx="329.6" cy="173.5" r=".15"/>
<circle cx="337.3" cy="173.5" r=".16"/>
<circle cx="352" cy="173.5" r=".15"/>
<circle cx="359.7" cy="173.5" r=".16"/>
<circle cx="28.9" cy="234" r="4.4"/>
<circle cx="52.1" cy="240.2" r=".58"/>
<circle cx="52.4" cy="253.6" r="19.1"/>
<circle cx="156.2" cy="252.4" r="19.8"/>
<circle cx="186.9" cy="240.2" r="4.4"/>
<circle cx="52.1" cy="269.3" r=".58"/>
</g>
<g fill="none" stroke="#c0c0c0" stroke-width=".35">
<path d="M60 2.5v7.5M110 2.5v7.5M160 2.5v7.5M210 2.5v7.5M260 2.5v7.5M310 2.5v7.5M360 2.5v7.5M2.5 48.5h7.5M410 48.5h7.5M2.5 98.5h7.5M410 98.5h7.5M2.5 148.5h7.5"/>
<path d="M410 148.5h7.5M2.5 198.5h7.5M410 198.5h7.5M2.5 248.5h7.5M410 248.5h7.5M60 287v7.5M110 287v7.5M160 287v7.5M210 287v7.5M260 287v7.5M310 287v7.5M360 287v7.5"/>
</g>
<g fill="none" stroke="#c0c0c0" stroke-width=".5">
<path d="M249.1 257h160.9M249.1 250h79.7M261.3 257v20.4M286 257v20.4M306.2 250v27.4M328.8 242.3v44.7M410 242.3h-160.9v44.7M249.1 272.6h160.9M249.1 267.4h160.9M249.1 262.2h160.9M249.1 277.4h160.9M382.7 277.4v5.4"/>
<path d="M249.1 282.8h160.9M311 282.8v4.2M373 282.8v4.2"/>
</g>
<path d="M10 10h400v277h-400z" fill="none" stroke="#c0c0c0" stroke-width=".7"/>
<g fill="#000">
<path d="M51.9 169.2h1.1l-.5 3.3zM52.5 204.6l.5 3.3h-1.1zM24.5 28.8l.5 3.3h-1zM24 138.8h1l-.5 3.3zM81.8 151.6l3.3 .5-3.3 .5zM66.9 152.1l3.3-.5v1zM86.3 152.1l3.3-.5v1zM99.8 151.6l3.4 .5-3.4 .5zM104.4 152.1l3.3-.5v1zM117.9 151.6l3.3 .5-3.3 .5zM122.5 152.1l3.3-.5v1zM136 151.6l3.3 .5-3.3 .5zM140.6 152.1l3.3-.5v1zM154.1 151.6l3.3 .5-3.3 .5zM158.7 152.1l3.3-.5v1zM172.2 151.6l3.3 .5-3.3 .5zM190.3 151.6l3.3 .5-3.3 .5zM176.8 152.1l3.3-.5v1zM194.9 152.1l3.3-.5v1zM202.2 151.6l3.3 .5-3.3 .5zM56.7 28.8l.5 3.3h-1zM56.2 32.9h1l-.5 3.3zM50.2 34h1l-.5 3.3zM50.7 44l.5 3.3h-1zM58.6 45.1l.6 3.3h-1.1zM58.1 55.3h1.1l-.6 3.3zM50.2 56.4h1l-.5 3.3zM50.7 66.4l.5 3.3h-1zM58.6 67.5l.6 3.3h-1.1zM58.1 77.7h1.1l-.6 3.3zM50.2 78.8h1l-.5 3.3zM50.7 88.8l.5 3.3h-1zM58.6 89.9l.6 3.3h-1.1zM58.1 100.1h1.1l-.6 3.3zM50.2 101.2h1l-.5 3.3zM50.7 111.2l.5 3.3h-1zM58.6 112.3l.6 3.3h-1.1zM58.1 122.5h1.1l-.6 3.3zM50.2 123.6h1l-.5 3.3zM50.7 133.6l.5 3.3h-1zM50.2 131.4h1l-.5 3.3zM50.7 142.1l.5 3.3h-1z"/>
<path d="M66.7 223.2l3.3-.6v1.1zM202.3 222.6l3.3 .6-3.3 .5zM212.1 201.3h.9l-.5 3.3zM212.5 193.1l.5 3.3h-.9zM202.3 214.8l3.3 .5-3.3 .5zM66.9 215.3l3.3-.5v1zM255.7 215.5l3.3-.5v1zM273.5 215l3.3 .5-3.3 .5zM278.1 215.5l3.3-.5v1zM295.9 215l3.3 .5-3.3 .5zM318.3 215l3.3 .5-3.3 .5zM300.5 215.5l3.3-.5v1zM322.9 215.5l3.3-.5v1zM340.7 215l3.3 .5-3.3 .5zM345.3 215.5l3.3-.5v1zM363.1 215l3.3 .5-3.3 .5zM364.4 222.8l3.3 .6-3.3 .5zM254.4 223.4l3.3-.6v1.1zM307.3 73l.7-.6 1.8 2.8zM290.1 106.7l3-1.4-2.5 2.2zM297.6 88.9l.8-.7 1.9 2.7zM366 132.4l3.3 .6-.4 1zM354 138.3l2.2 2.5-.8 .5zM50.3 264.9l.8-.6 1.5 3zM161.8 262.3l.7 .8-2.8 1.8zM154.5 263.3l2.4-2.3 .6 .9z"/>
</g>
<g font-size="8.1">
<text x="27.8" y="8">8</text>
<text x="82.8" y="8">7</text>
<text x="132.8" y="8">6</text>
<text x="182.8" y="8">5</text>
<text x="232.8" y="8">4</text>
<text x="282.8" y="8">3</text>
<text x="332.8" y="8">2</text>
<text x="387.8" y="8">1</text>
<text x="3" y="27.2">F</text>
<text x="413" y="27.2">F</text>
<text x="2.8" y="76.5">E</text>
<text x="412.8" y="76.5">E</text>
<text x="2" y="126.5">D</text>
<text x="412" y="126.5">D</text>
<text x="1.7" y="176.5">C</text>
<text x="411.7" y="176.5">C</text>
<text x="2.7" y="226.5">B</text>
<text x="412.7" y="226.5">B</text>
<text x="2" y="275.7">A</text>
<text x="412" y="275.7">A</text>
<text x="27.8" y="295">8</text>
<text x="82.8" y="295">7</text>
<text x="132.8" y="295">6</text>
<text x="182.8" y="295">5</text>
<text x="232.8" y="295">4</text>
<text x="282.8" y="295">3</text>
<text x="332.8" y="295">2</text>
<text x="387.8" y="295">1</text>
</g>
<g font-size="4.2">
<text x="245.2" y="15.2">ITEM NO.</text>
<text x="276.4" y="15.2">PART NUMBER</text>
<text x="338" y="15.2">DESCRIPTION</text>
<text x="394.7" y="15.2">QTY.</text>
<text x="253" y="22.5">1</text>
<text x="273.9" y="22.5">NTPL160-PROF06</text>
<text x="334.9" y="22.5">GNT006 PROFILE</text>
<text x="398.1" y="22.5">6</text>
<text x="253" y="29.8">3</text>
<text x="273.9" y="29.8">NTPL160-PROF08</text>
<text x="316.6" y="29.8">GNT006 - HORIZONTAL WITH HOLE</text>
<text x="398.1" y="29.8">2</text>
<text x="253" y="38.2">4</text>
<text x="275.5" y="38.2">NTPL160-SQT01</text>
<text x="322.6" y="36.2">INTERMEDIATE SUPPORT SQT</text>
<text x="342.8" y="40.3">50X50X2</text>
<text x="396.9" y="38.2">35</text>
<text x="253" y="46.6">4</text>
<text x="276.2" y="46.6">NTPL160-PLT10</text>
<text x="336" y="46.6">BOLTING PLATE</text>
<text x="397" y="46.6">30</text>
<text x="298.4" y="64.9">2</text>
<text x="281.8" y="74.6">4</text>
<text x="276.8" y="116.7">1</text>
<text x="74.6" y="130.4">B</text>
<text x="210.4" y="126.1">A</text>
<text x="384.7" y="141.2">2</text>
<text x="362.7" y="154.5">4</text>
<text x="220.1" y="187.4">518</text>
<text x="125.8" y="216.9">6244</text>
<text x="263.1" y="217.1">948</text>
<text x="285.6" y="217.1">948</text>
<text x="308" y="217.1">948</text>
<text x="328.5" y="217.1">948</text>
<text x="353.9" y="217.1">948</text>
<text x="125.8" y="224.7">6252</text>
<text x="309.1" y="224.9">5100</text>
<text x="27.8" y="235.5">4</text>
<text x="185.8" y="241.7">2</text>
<text x="44.4" y="282">DETAIL A</text>
<text x="148.3" y="281.7">DETAIL B</text>
</g>
<text font-size="3.9" x="316.7" y="286.4">A3</text>
<g font-size="3.5">
<text x="43.5" y="22.4">334</text>
<text x="37.5" y="32.9">300</text>
<text x="55.7" y="53.1">608</text>
<text x="37.5" y="56.1">300</text>
<text x="55.7" y="75.2">608</text>
<text x="37.5" y="78.1">300</text>
<text x="20.6" y="84.6">5100</text>
<text x="37.5" y="100.8">300</text>
<text x="55.7" y="97.7">608</text>
<text x="37.5" y="122.3">300</text>
<text x="55.7" y="120.3">608</text>
<text x="37.5" y="151.2">334</text>
<text x="72.2" y="153.4">818</text>
<text x="91.8" y="153.4">758</text>
<text x="109.7" y="153.4">758</text>
<text x="128" y="153.4">758</text>
<text x="144.7" y="153.4">758</text>
<text x="164.5" y="153.4">758</text>
<text x="182.9" y="153.4">758</text>
<text x="210.6" y="153.4">480</text>
<text x="47.1" y="189.1">1442.5</text>
<text x="251.6" y="247.2">TITLE - X</text>
<text x="250.4" y="254.8">DWG NO - NTPL160-PROF--</text>
<text x="307.6" y="254.8">QTY - 1</text>
</g>
<g font-size="2.8">
<text x="367.5" y="247.7">NIHVA TECHNOLOGIES</text>
<text x="367.5" y="250.5">PVT.LTD.PUNE</text>
<text x="269.8" y="260.4">NAME</text>
<text x="287.8" y="260.4">SIGNATURE</text>
<text x="313.9" y="260.5">DATE</text>
<text x="330.9" y="260.5">PROJECT NO - NTPL160</text>
<text x="250.3" y="265.7">DRAWN</text>
<text x="270.9" y="266.1">D.V.</text>
<text x="310.9" y="265.5">02.06.2023</text>
<text x="330.9" y="265.5">PRODUCT - RETRACTABLE ROOF</text>
<text x="250.2" y="271.1">CHK'D</text>
<text x="250.2" y="275.8">APPV'D</text>
<text x="270.9" y="271.1">P.M.</text>
<text x="271.3" y="275.8">V.T.</text>
<text x="310.9" y="270.6">02.06.2023</text>
<text x="310.9" y="275.7">02.06.2023</text>
<text x="330.7" y="270.6">SITE LOCATION -</text>
<text x="250.7" y="281.1">if any queries contact -</text>
<text x="284.3" y="281.1">supportautomation@nihva.com</text>
<text x="330.7" y="281.1">REVISION -</text>
<text x="250.7" y="285.6">ALL DIMENSION ARE IN mm</text>
<text x="330.7" y="285.6">SCALE -</text>
</g>
<text font-size="2.1" x="368.1" y="255.1">Website - www.nihva.com</text>
<text font-size="2" x="375.7" y="285.6">SHEET 1 OF 1</text>
</svg>
